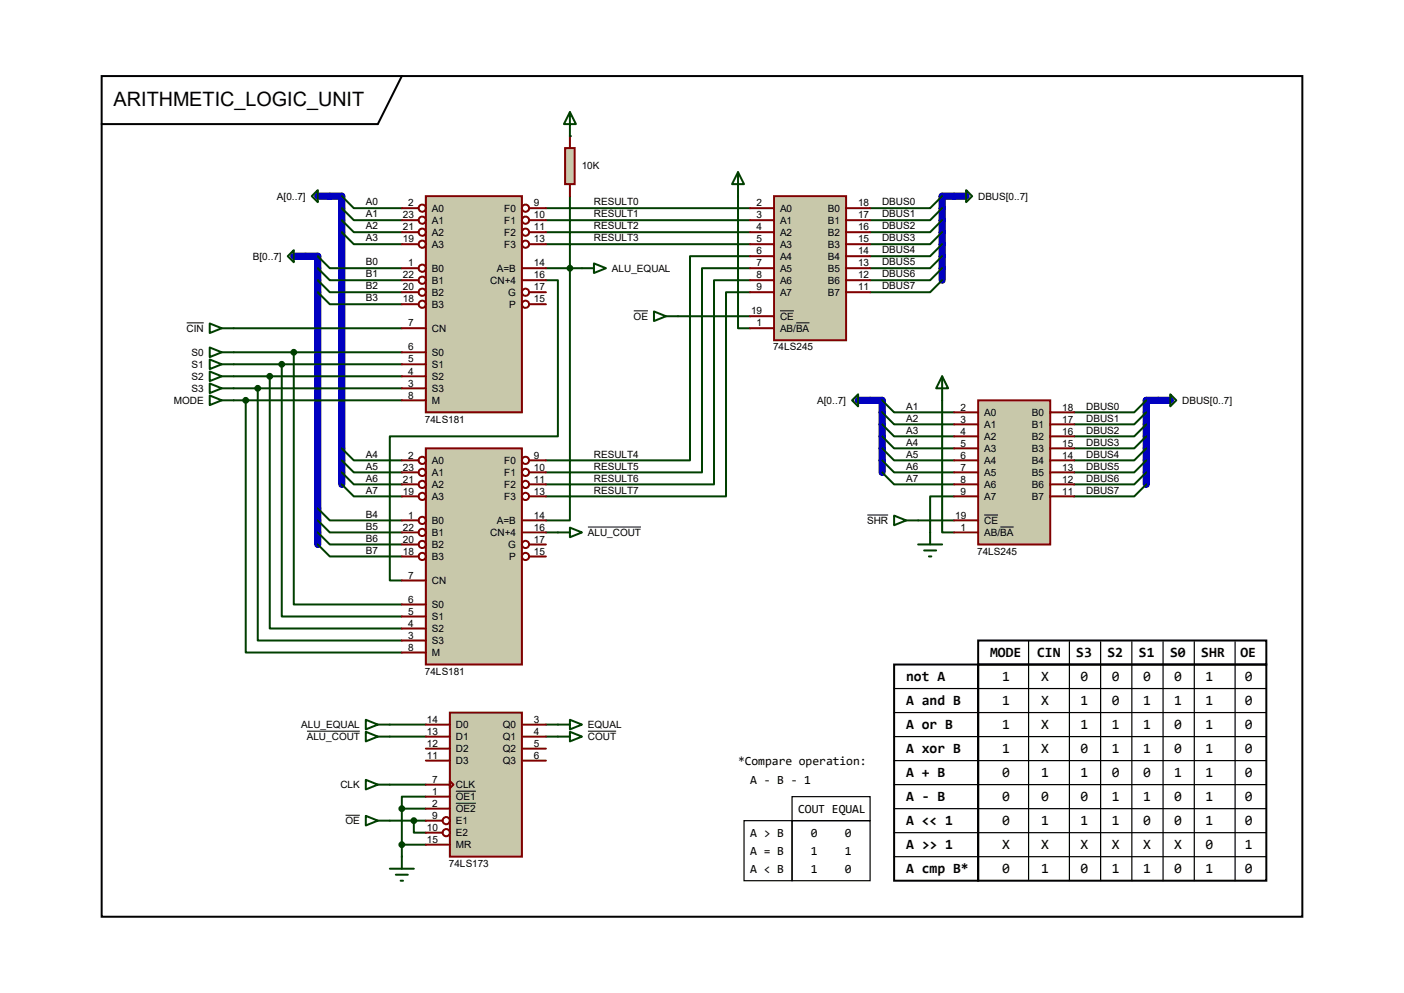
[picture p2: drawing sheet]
<svg xmlns="http://www.w3.org/2000/svg" width="297mm" height="210mm" viewBox="0 0 297 210" stroke-linecap="round" stroke-linejoin="round" font-family="sans-serif">
<path d="M64.7 54.2h2.5v60.9M69.8 41.5h2.5v60.9M201.8 41.5h-2.5v17.8M184.1 84.7h2.5v15.2M245 84.7h-2.5v17.7" fill="none" stroke="#0000c0" stroke-width="1.5"/>
<g fill="none" stroke="#004000" stroke-width=".42">
<path d="M67.2 54.2l2.6 2.5h15.2M67.2 56.7l2.6 2.6h15.2M67.2 59.3l2.6 2.5h15.2M72.3 44l2.5 2.6h10.2M72.3 46.6l2.5 2.5h10.2M72.3 49.1l2.5 2.5h10.2M72.3 41.5l2.5 2.5h10.2M115.5 59.3h2.5v33h-35.5v30.5h2.5M115.5 56.7h7.6M120.6 41.5v68.6h-5.1M49.4 69.4h35.6M49.4 74.5h35.6"/>
<path d="M49.4 77h35.6M49.4 79.6h35.6M57.1 79.6v53.3h27.9M59.6 77v53.4h25.4M62.1 74.5v53.3h22.9M67.2 61.8l2.6 2.5h15.2M49.4 82.1h35.6M49.4 84.7h35.6M52 84.7v53.3h33M54.5 82.1v53.4h30.5M72.3 94.8l2.5 2.6h10.2M72.3 97.4l2.5 2.5h10.2"/>
<path d="M72.3 99.9l2.5 2.5h10.2M67.2 107.5l2.6 2.6h15.2M67.2 110.1l2.6 2.5h15.2M67.2 112.6l2.6 2.5h15.2M67.2 115.1l2.6 2.6h15.2M72.3 102.4l2.5 2.6h10.2M115.5 112.6h2.5"/>
</g>
<circle cx="120.6" cy="28.8" r=".21" fill="#004000"/>
<g fill="none" stroke="#004000" stroke-width=".42">
<path d="M115.5 44h43.2M115.5 46.6h43.2M115.5 49.1h43.2M115.5 51.6h43.2M156.1 41.5v27.9h2.6M158.7 54.2h-12.7v43.2h-30.5M158.7 56.7h-10.2v43.2h-33M158.7 59.3h-7.7v43.1h-35.5M199.3 59.3l-2.5 2.5h-12.7M199.3 56.7l-2.5 2.6h-12.7M199.3 54.2l-2.5 2.5h-12.7M199.3 51.6l-2.5 2.6h-12.7"/>
<path d="M199.3 49.1l-2.5 2.5h-12.7M199.3 46.6l-2.5 2.5h-12.7M199.3 44l-2.5 2.6h-12.7M199.3 41.5l-2.5 2.5h-12.7M143.4 66.9h15.3M158.7 61.8h-5.1v43.2h-38.1M186.6 99.9l2.5 2.5h12.7M186.6 97.4l2.5 2.5h12.7M186.6 94.8l2.5 2.6h12.7M186.6 92.3l2.5 2.5h12.7M186.6 89.7l2.5 2.6h12.7M186.6 87.2l2.5 2.5h12.7"/>
<path d="M186.6 84.7l2.5 2.5h12.7M199.3 84.7v27.9h2.5M242.5 99.9l-2.6 2.5h-12.7M242.5 97.4l-2.6 2.5h-12.7M242.5 94.8l-2.6 2.6h-12.7M242.5 92.3l-2.6 2.5h-12.7M242.5 89.7l-2.6 2.6h-12.7M242.5 87.2l-2.6 2.5h-12.7M242.5 84.7l-2.6 2.5h-12.7M194.2 110.1h7.6M201.8 105h-5v7.6M242.5 102.4l-2.6 2.6h-12.7"/>
<path d="M82.5 153.2h7.6M82.5 155.8h7.6M115.5 153.2h2.5M115.5 155.8h2.5M82.5 165.9h7.6M82.5 173.6h7.6M85 171v10.2M85 178.6h5.1M85 171h5.1M87.5 173.6v2.5h2.6M90.1 168.5h-5.1v2.5"/>
</g>
<path d="M21.5 16.1h254v177.8h-254zM85 16.1l-5.1 10.1h-58.4" fill="none" stroke="#000" stroke-width=".42"/>
<path d="M90.1 41.5h20.3v45.7h-20.3z" fill="#c8c8aa" stroke="#800000" stroke-width=".42"/>
<g fill="none" stroke="#800000" stroke-width=".42">
<path d="M85 44h3.6M85 46.6h3.6M85 49.1h3.6M85 51.6h3.6M85 56.7h3.6M85 59.3h3.6M110.4 56.7h5.1M110.4 59.3h5.1M111.9 44h3.6M111.9 46.6h3.6M111.9 49.1h3.6M111.9 51.6h3.6"/>
<path d="M85 61.8h3.6M85 64.3h3.6M85 69.4h5.1M85 74.5h5.1M85 77h5.1M85 79.6h5.1M111.9 61.8h3.6M111.9 64.3h3.6M85 82.1h5.1M85 84.7h5.1"/>
<circle cx="89.3" cy="59.3" r=".76"/>
<circle cx="89.3" cy="56.7" r=".76"/>
<circle cx="89.3" cy="46.6" r=".76"/>
<circle cx="89.3" cy="49.1" r=".76"/>
<circle cx="89.3" cy="51.6" r=".76"/>
<circle cx="89.3" cy="44" r=".76"/>
<circle cx="111.2" cy="44" r=".76"/>
<circle cx="111.2" cy="46.6" r=".76"/>
<circle cx="111.2" cy="49.1" r=".76"/>
<circle cx="111.2" cy="51.6" r=".76"/>
<circle cx="89.3" cy="61.8" r=".76"/>
<circle cx="89.3" cy="64.3" r=".76"/>
<circle cx="111.2" cy="64.3" r=".76"/>
<circle cx="111.2" cy="61.8" r=".76"/>
</g>
<path d="M90.1 94.8h20.3v45.7h-20.3z" fill="#c8c8aa" stroke="#800000" stroke-width=".42"/>
<g fill="none" stroke="#800000" stroke-width=".42">
<path d="M85 97.4h3.6M85 99.9h3.6M111.9 97.4h3.6M111.9 99.9h3.6M85 102.4h3.6M85 105h3.6M85 110.1h3.6M85 112.6h3.6M85 115.1h3.6M85 117.7h3.6M110.4 110.1h5.1M110.4 112.6h5.1"/>
<path d="M111.9 102.4h3.6M111.9 105h3.6M111.9 115.1h3.6M111.9 117.7h3.6M85 122.8h5.1M85 127.8h5.1M85 130.4h5.1M85 132.9h5.1M85 135.5h5.1M85 138h5.1"/>
<circle cx="89.3" cy="99.9" r=".76"/>
<circle cx="89.3" cy="97.4" r=".76"/>
<circle cx="111.2" cy="97.4" r=".76"/>
<circle cx="111.2" cy="99.9" r=".76"/>
<circle cx="89.3" cy="117.7" r=".76"/>
<circle cx="89.3" cy="110.1" r=".76"/>
<circle cx="89.3" cy="102.4" r=".76"/>
<circle cx="89.3" cy="105" r=".76"/>
<circle cx="89.3" cy="112.6" r=".76"/>
<circle cx="89.3" cy="115.1" r=".76"/>
<circle cx="111.2" cy="102.4" r=".76"/>
<circle cx="111.2" cy="115.1" r=".76"/>
<circle cx="111.2" cy="117.7" r=".76"/>
<circle cx="111.2" cy="105" r=".76"/>
</g>
<path d="M62.1 54.2h2.6M67.2 41.5h2.6M201.8 41.5h2.6" fill="none" stroke="#0000c0" stroke-width="1.5"/>
<g fill="none" stroke="#004000" stroke-width=".42">
<path d="M62.1 52.9v2.6l-1.2-1.3zM66 41.5l1.2-1.3v2.6zM123.1 56.7h2.5M125.6 55.7l2.6 1-2.6 1zM204.4 40.2l1.3 1.3-1.3 1.3zM44.4 73.5l2.5 1-2.5 1zM44.4 76l2.5 1-2.5 1.1zM44.4 78.6l2.5 1-2.5 1zM44.4 68.4l2.5 1-2.5 1zM46.9 74.5h2.5M46.9 77h2.5M46.9 79.6h2.5"/>
<path d="M46.9 69.4h2.5M138.3 65.9l2.6 1-2.6 1zM140.9 66.9h2.5M44.4 81.1l2.5 1-2.5 1zM44.4 83.7l2.5 1-2.5 1zM46.9 82.1h2.5M46.9 84.7h2.5M118 112.6h2.6M120.6 111.6l2.5 1-2.5 1z"/>
</g>
<path d="M39.5 68.3h3.6M134.1 65.7h3M124.4 111.5h11.2" fill="none" stroke="#000" stroke-width=".21"/>
<g fill="#004000" stroke="#004000" stroke-width=".42">
<circle cx="120.6" cy="56.7" r=".51"/>
<circle cx="62.1" cy="74.5" r=".51"/>
<circle cx="59.6" cy="77" r=".51"/>
<circle cx="57.1" cy="79.6" r=".51"/>
<circle cx="54.5" cy="82.1" r=".51"/>
<circle cx="52" cy="84.7" r=".51"/>
</g>
<path d="M119.5 31.3h2.1v7.6h-2.1z" fill="#c8c8aa" stroke="#800000" stroke-width=".42"/>
<path d="M120.6 28.8v2.5M120.6 38.9v2.6" fill="none" stroke="#800000" stroke-width=".42"/>
<path d="M120.6 23.7l1.2 2.5h-2.5zM120.6 23.7v5.1M180.3 84.7l1.2-1.3v2.5zM247.6 83.4l1.2 1.3-1.2 1.2zM189.1 109.1l2.6 1-2.6 1zM191.7 110.1h2.5M194.2 115.1h5.1M195.5 116.4h2.5M196.5 117.7h.5M196.8 112.6v2.5" fill="none" stroke="#004000" stroke-width=".42"/>
<path d="M206.9 135.5h61v5h-61zM189.1 140.5h17.8v45.8h-17.8zM206.9 140.5h61v45.8h-61z" fill="none" stroke="#000" stroke-width=".42"/>
<path d="M183.5 108.9h4.4" fill="none" stroke="#000" stroke-width=".21"/>
<path d="M181.5 84.7h2.6M245 84.7h2.6" fill="none" stroke="#0000c0" stroke-width="1.5"/>
<g fill="none" stroke="#000" stroke-width=".25">
<path d="M217.6 135.5v50.5M226.2 135.7v50.6M232.8 135.7v50.6M239.4 135.7v50.6M246 135.7v50.6M252.6 135.7v50.6M261.3 135.7v50.6M189.1 145.6h78.8M189.1 150.7h78.8M189.1 155.8h78.8M189.1 160.9h78.8M189.1 165.9h78.8"/>
<path d="M189.1 171h78.8M189.1 176.1h78.8"/>
</g>
<path d="M163.7 41.5h15.3v30.5h-15.3z" fill="#c8c8aa" stroke="#800000" stroke-width=".42"/>
<g fill="none" stroke="#800000" stroke-width=".42">
<path d="M158.7 44h5M158.7 46.6h5M158.7 49.1h5M158.7 51.6h5M158.7 54.2h5M158.7 56.7h5M158.7 59.3h5M179 44h5.1M179 46.6h5.1M179 49.1h5.1M179 51.6h5.1M179 54.2h5.1"/>
<path d="M179 56.7h5.1M179 59.3h5.1M158.7 61.8h5M158.7 66.9h5M158.7 69.4h5M179 61.8h5.1"/>
</g>
<path d="M165 65.7h2.9M168.4 68.3h2.8" fill="none" stroke="#000" stroke-width=".21"/>
<path d="M156.1 36.4l1.3 2.5h-2.5zM156.1 36.4v5.1" fill="none" stroke="#004000" stroke-width=".42"/>
<path d="M206.9 84.7h15.3v30.4h-15.3z" fill="#c8c8aa" stroke="#800000" stroke-width=".42"/>
<g fill="none" stroke="#800000" stroke-width=".42">
<path d="M201.8 87.2h5.1M201.8 89.7h5.1M201.8 92.3h5.1M201.8 94.8h5.1M201.8 97.4h5.1M201.8 99.9h5.1M222.2 87.2h5M222.2 89.7h5M222.2 92.3h5M222.2 94.8h5M222.2 97.4h5M222.2 99.9h5"/>
<path d="M201.8 102.4h5.1M201.8 105h5.1M201.8 110.1h5.1M201.8 112.6h5.1M222.2 102.4h5M222.2 105h5"/>
</g>
<path d="M208.2 108.9h2.9M211.6 111.5h2.8" fill="none" stroke="#000" stroke-width=".21"/>
<path d="M199.3 79.6l1.3 2.5h-2.6zM199.3 79.6v5.1" fill="none" stroke="#004000" stroke-width=".42"/>
<path d="M157.4 173.6h10.2v12.7h-10.2zM167.6 168.5h16.5v5.1h-16.5zM167.6 173.6h16.5v12.7h-16.5zM189.1 181.2h78.8" fill="none" stroke="#000" stroke-width=".25"/>
<path d="M95.2 150.7h15.2v30.5h-15.2z" fill="#c8c8aa" stroke="#800000" stroke-width=".42"/>
<g fill="none" stroke="#800000" stroke-width=".42">
<path d="M90.1 153.2h5.1M90.1 155.8h5.1M90.1 158.3h5.1M110.4 153.2h5.1M110.4 155.8h5.1M110.4 158.3h5.1M90.1 160.9h5.1M90.1 165.9h5.1M90.1 168.5h5.1M90.1 171h5.1M90.1 173.6h3.5M90.1 176.1h3.5"/>
<path d="M90.1 178.6h5.1M95.2 165.2l.7 .7-.7 .8zM110.4 160.9h5.1"/>
<circle cx="94.4" cy="173.6" r=".76"/>
<circle cx="94.4" cy="176.1" r=".76"/>
</g>
<path d="M64.9 154.6h11.2M124.4 154.6h5.9M73.1 172.4h3M96.4 167.3h4.3M96.4 169.9h4.3" fill="none" stroke="#000" stroke-width=".21"/>
<g fill="none" stroke="#004000" stroke-width=".42">
<path d="M77.4 152.2l2.5 1-2.5 1.1zM77.4 154.8l2.5 1-2.5 1zM79.9 153.2h2.6M79.9 155.8h2.6M118 153.2h2.6M118 155.8h2.6M120.6 152.2l2.5 1-2.5 1.1zM120.6 154.8l2.5 1-2.5 1zM77.4 164.9l2.5 1-2.5 1.1zM77.4 172.6l2.5 1-2.5 1zM79.9 165.9h2.6M79.9 173.6h2.6"/>
<path d="M82.5 183.7h5M83.7 185h2.6M84.8 186.3h.5M85 181.2v2.5"/>
</g>
<g fill="#004000" stroke="#004000" stroke-width=".42">
<circle cx="85" cy="178.6" r=".51"/>
<circle cx="85" cy="171" r=".51"/>
<circle cx="87.5" cy="173.6" r=".51"/>
</g>
<text font-size="4.2" x="24" y="22.4">ARITHMETIC_LOGIC_UNIT</text>
<g font-size="3">
<text x="209.5" y="139">MODE</text>
<text x="219.4" y="139">CIN</text>
<text x="227.7" y="139">S3</text>
<text x="234.3" y="139">S2</text>
<text x="240.9" y="139">S1</text>
<text x="247.5" y="139">S0</text>
<text x="254.1" y="139">SHR</text>
<text x="262.4" y="139">OE</text>
<text x="191.7" y="144.1">not A</text>
<text x="191.7" y="149.1">A and B</text>
<text x="212" y="144.1">1</text>
<text x="212" y="149.1">1</text>
<text x="220.3" y="144.1">X</text>
<text x="220.3" y="149.1">X</text>
<text x="228.6" y="144.1">0</text>
<text x="228.6" y="149.1">1</text>
<text x="235.2" y="144.1">0</text>
<text x="235.2" y="149.1">0</text>
<text x="241.8" y="144.1">0</text>
<text x="241.8" y="149.1">1</text>
<text x="248.4" y="144.1">0</text>
<text x="248.4" y="149.1">1</text>
<text x="255" y="144.1">1</text>
<text x="255" y="149.1">1</text>
<text x="263.3" y="144.1">0</text>
<text x="263.3" y="149.1">0</text>
<text x="191.7" y="154.2">A or B</text>
<text x="212" y="154.2">1</text>
<text x="220.3" y="154.2">X</text>
<text x="228.6" y="154.2">1</text>
<text x="235.2" y="154.2">1</text>
<text x="241.8" y="154.2">1</text>
<text x="248.4" y="154.2">0</text>
<text x="255" y="154.2">1</text>
<text x="263.3" y="154.2">0</text>
<text x="191.7" y="159.3">A xor B</text>
<text x="212" y="159.3">1</text>
<text x="220.3" y="159.3">X</text>
<text x="228.6" y="159.3">0</text>
<text x="235.2" y="159.3">1</text>
<text x="241.8" y="159.3">1</text>
<text x="248.4" y="159.3">0</text>
<text x="255" y="159.3">1</text>
<text x="263.3" y="159.3">0</text>
<text x="191.7" y="164.4">A + B</text>
<text x="212" y="164.4">0</text>
<text x="220.3" y="164.4">1</text>
<text x="228.6" y="164.4">1</text>
<text x="235.2" y="164.4">0</text>
<text x="241.8" y="164.4">0</text>
<text x="248.4" y="164.4">1</text>
<text x="255" y="164.4">1</text>
<text x="263.3" y="164.4">0</text>
<text x="191.7" y="169.5">A - B</text>
<text x="212" y="169.5">0</text>
<text x="220.3" y="169.5">0</text>
<text x="228.6" y="169.5">0</text>
<text x="235.2" y="169.5">1</text>
<text x="241.8" y="169.5">1</text>
<text x="248.4" y="169.5">0</text>
<text x="255" y="169.5">1</text>
<text x="263.3" y="169.5">0</text>
<text x="191.7" y="174.5">A &lt;&lt; 1</text>
<text x="191.7" y="179.6">A &gt;&gt; 1</text>
<text x="212" y="174.5">0</text>
<text x="212" y="179.6">X</text>
<text x="220.3" y="174.5">1</text>
<text x="220.3" y="179.6">X</text>
<text x="228.6" y="174.5">1</text>
<text x="228.6" y="179.6">X</text>
<text x="235.2" y="174.5">1</text>
<text x="235.2" y="179.6">X</text>
<text x="241.8" y="174.5">0</text>
<text x="241.8" y="179.6">X</text>
<text x="248.4" y="174.5">0</text>
<text x="248.4" y="179.6">X</text>
<text x="255" y="174.5">1</text>
<text x="255" y="179.6">0</text>
<text x="263.3" y="174.5">0</text>
<text x="263.3" y="179.6">1</text>
<text x="191.7" y="184.7">A cmp B*</text>
<text x="212" y="184.7">0</text>
<text x="220.3" y="184.7">1</text>
<text x="228.6" y="184.7">0</text>
<text x="235.2" y="184.7">1</text>
<text x="241.8" y="184.7">1</text>
<text x="248.4" y="184.7">0</text>
<text x="255" y="184.7">1</text>
<text x="263.3" y="184.7">0</text>
</g>
<g font-size="2.6">
<text x="156.1" y="161.8">*Compare operation:</text>
<text x="158.7" y="165.8">A - B - 1</text>
<text x="168.8" y="171.9">COUT EQUAL</text>
<text x="158.7" y="177">A &gt; B</text>
<text x="171.5" y="177">0</text>
<text x="178.7" y="177">0</text>
<text x="158.7" y="180.8">A = B</text>
<text x="158.7" y="184.6">A &lt; B</text>
<text x="171.5" y="180.8">1</text>
<text x="171.5" y="184.6">1</text>
<text x="178.7" y="180.8">1</text>
<text x="178.7" y="184.6">0</text>
</g>
<g font-size="2.1">
<text x="123.1" y="35.7">10K</text>
<text x="58.6" y="42.2">A[0..7]</text>
<text x="77.4" y="46">A1</text>
<text x="77.4" y="43.4">A0</text>
<text x="85.2" y="46.2">23</text>
<text x="86.4" y="43.6">2</text>
<text x="91.4" y="44.8">A0</text>
<text x="91.4" y="47.3">A1</text>
<text x="106.7" y="44.8">F0</text>
<text x="106.7" y="47.3">F1</text>
<text x="112.9" y="43.6">9</text>
<text x="112.9" y="46.2">10</text>
<text x="125.6" y="43.4">RESULT0</text>
<text x="125.6" y="46">RESULT1</text>
<text x="160" y="43.6">2</text>
<text x="160" y="46.2">3</text>
<text x="165" y="44.8">A0</text>
<text x="165" y="47.3">A1</text>
<text x="175.1" y="44.8">B0</text>
<text x="175.1" y="47.3">B1</text>
<text x="181.5" y="43.6">18</text>
<text x="181.5" y="46.2">17</text>
<text x="186.6" y="46">DBUS1</text>
<text x="186.6" y="43.4">DBUS0</text>
<text x="206.9" y="42.2">DBUS[0..7]</text>
<text x="77.4" y="48.5">A2</text>
<text x="77.4" y="51.1">A3</text>
<text x="85.2" y="48.7">21</text>
<text x="85.2" y="51.3">19</text>
<text x="91.4" y="49.9">A2</text>
<text x="91.4" y="52.4">A3</text>
<text x="106.7" y="49.9">F2</text>
<text x="106.7" y="52.4">F3</text>
<text x="112.9" y="48.7">11</text>
<text x="112.9" y="51.3">13</text>
<text x="125.6" y="48.5">RESULT2</text>
<text x="125.6" y="51.1">RESULT3</text>
<text x="160" y="48.7">4</text>
<text x="160" y="51.3">5</text>
<text x="160" y="53.8">6</text>
<text x="165" y="49.9">A2</text>
<text x="165" y="52.4">A3</text>
<text x="175.1" y="49.9">B2</text>
<text x="175.1" y="52.4">B3</text>
<text x="181.5" y="48.7">16</text>
<text x="181.5" y="51.3">15</text>
<text x="181.5" y="53.8">14</text>
<text x="186.6" y="53.6">DBUS4</text>
<text x="186.6" y="51.1">DBUS3</text>
<text x="186.6" y="48.5">DBUS2</text>
<text x="53.5" y="54.9">B[0..7]</text>
<text x="77.4" y="56.1">B0</text>
<text x="77.4" y="58.7">B1</text>
<text x="85.2" y="58.9">22</text>
<text x="86.4" y="56.3">1</text>
<text x="91.4" y="57.5">B0</text>
<text x="105.1" y="57.5">A=B</text>
<text x="112.9" y="56.3">14</text>
<text x="112.9" y="58.9">16</text>
<text x="129.5" y="57.5">ALU_EQUAL</text>
<text x="160" y="56.3">7</text>
<text x="160" y="58.9">8</text>
<text x="165" y="54.9">A4</text>
<text x="165" y="57.5">A5</text>
<text x="175.1" y="54.9">B4</text>
<text x="175.1" y="57.5">B5</text>
<text x="181.5" y="56.3">13</text>
<text x="181.5" y="58.9">12</text>
<text x="186.6" y="58.7">DBUS6</text>
<text x="186.6" y="56.1">DBUS5</text>
<text x="77.4" y="61.2">B2</text>
<text x="77.4" y="63.8">B3</text>
<text x="85.2" y="61.4">20</text>
<text x="85.2" y="64">18</text>
<text x="91.4" y="60">B1</text>
<text x="91.4" y="62.6">B2</text>
<text x="91.4" y="65.1">B3</text>
<text x="103.7" y="60">CN+4</text>
<text x="107.5" y="62.6">G</text>
<text x="107.7" y="65.1">P</text>
<text x="112.9" y="61.4">17</text>
<text x="112.9" y="64">15</text>
<text x="160" y="61.4">9</text>
<text x="165" y="60">A6</text>
<text x="165" y="62.6">A7</text>
<text x="175.1" y="60">B6</text>
<text x="175.1" y="62.6">B7</text>
<text x="181.5" y="61.4">11</text>
<text x="186.6" y="61.2">DBUS7</text>
<text x="39.5" y="70.2">CIN</text>
<text x="86.4" y="69">7</text>
<text x="91.4" y="70.2">CN</text>
<text x="134" y="67.6">OE</text>
<text x="158.9" y="66.5">19</text>
<text x="160" y="69">1</text>
<text x="165" y="67.6">CE</text>
<text x="165" y="70.2">AB/BA</text>
<text x="40.5" y="75.3">S0</text>
<text x="40.5" y="77.8">S1</text>
<text x="86.4" y="74.1">6</text>
<text x="86.4" y="76.7">5</text>
<text x="91.4" y="75.3">S0</text>
<text x="91.4" y="77.8">S1</text>
<text x="163.5" y="74.1">74LS245</text>
<text x="40.5" y="80.3">S2</text>
<text x="40.5" y="82.9">S3</text>
<text x="86.4" y="79.2">4</text>
<text x="86.4" y="81.7">3</text>
<text x="91.4" y="80.3">S2</text>
<text x="91.4" y="82.9">S3</text>
<text x="36.8" y="85.4">MODE</text>
<text x="86.4" y="84.3">8</text>
<text x="89.9" y="89.4">74LS181</text>
<text x="91.4" y="85.4">M</text>
<text x="172.9" y="85.4">A[0..7]</text>
<text x="191.7" y="89.2">A2</text>
<text x="191.7" y="86.6">A1</text>
<text x="203.2" y="86.8">2</text>
<text x="203.2" y="89.4">3</text>
<text x="208.2" y="88">A0</text>
<text x="218.3" y="88">B0</text>
<text x="224.7" y="86.8">18</text>
<text x="224.7" y="89.4">17</text>
<text x="229.8" y="89.2">DBUS1</text>
<text x="229.8" y="86.6">DBUS0</text>
<text x="250.1" y="85.4">DBUS[0..7]</text>
<text x="191.7" y="94.2">A4</text>
<text x="191.7" y="91.7">A3</text>
<text x="203.2" y="91.9">4</text>
<text x="203.2" y="94.4">5</text>
<text x="208.2" y="90.5">A1</text>
<text x="208.2" y="93">A2</text>
<text x="208.2" y="95.6">A3</text>
<text x="218.3" y="90.5">B1</text>
<text x="218.3" y="93">B2</text>
<text x="218.3" y="95.6">B3</text>
<text x="224.7" y="91.9">16</text>
<text x="224.7" y="94.4">15</text>
<text x="229.8" y="94.2">DBUS3</text>
<text x="229.8" y="91.7">DBUS2</text>
<text x="77.4" y="96.8">A4</text>
<text x="77.4" y="99.3">A5</text>
<text x="77.4" y="101.9">A6</text>
<text x="85.2" y="99.5">23</text>
<text x="86.4" y="97">2</text>
<text x="91.4" y="98.1">A0</text>
<text x="91.4" y="100.7">A1</text>
<text x="106.7" y="98.1">F0</text>
<text x="106.7" y="100.7">F1</text>
<text x="112.9" y="97">9</text>
<text x="112.9" y="99.5">10</text>
<text x="125.6" y="96.8">RESULT4</text>
<text x="125.6" y="99.3">RESULT5</text>
<text x="125.6" y="101.9">RESULT6</text>
<text x="191.7" y="101.9">A7</text>
<text x="191.7" y="99.3">A6</text>
<text x="191.7" y="96.8">A5</text>
<text x="203.2" y="97">6</text>
<text x="203.2" y="99.5">7</text>
<text x="208.2" y="98.1">A4</text>
<text x="208.2" y="100.7">A5</text>
<text x="218.3" y="98.1">B4</text>
<text x="218.3" y="100.7">B5</text>
<text x="224.7" y="97">14</text>
<text x="224.7" y="99.5">13</text>
<text x="229.8" y="101.9">DBUS6</text>
<text x="229.8" y="99.3">DBUS5</text>
<text x="229.8" y="96.8">DBUS4</text>
<text x="77.4" y="104.4">A7</text>
<text x="85.2" y="102.1">21</text>
<text x="85.2" y="104.6">19</text>
<text x="91.4" y="103.2">A2</text>
<text x="91.4" y="105.7">A3</text>
<text x="106.7" y="103.2">F2</text>
<text x="106.7" y="105.7">F3</text>
<text x="112.9" y="102.1">11</text>
<text x="112.9" y="104.6">13</text>
<text x="125.6" y="104.4">RESULT7</text>
<text x="203.2" y="102.1">8</text>
<text x="203.2" y="104.6">9</text>
<text x="208.2" y="103.2">A6</text>
<text x="208.2" y="105.7">A7</text>
<text x="218.3" y="103.2">B6</text>
<text x="218.3" y="105.7">B7</text>
<text x="224.7" y="102.1">12</text>
<text x="224.7" y="104.6">11</text>
<text x="229.8" y="104.4">DBUS7</text>
<text x="77.4" y="109.5">B4</text>
<text x="77.4" y="112">B5</text>
<text x="85.2" y="112.2">22</text>
<text x="86.4" y="109.7">1</text>
<text x="91.4" y="110.8">B0</text>
<text x="91.4" y="113.4">B1</text>
<text x="103.7" y="113.4">CN+4</text>
<text x="105.1" y="110.8">A=B</text>
<text x="112.9" y="109.7">14</text>
<text x="112.9" y="112.2">16</text>
<text x="124.4" y="113.4">ALU_COUT</text>
<text x="183.4" y="110.8">SHR</text>
<text x="202.1" y="109.7">19</text>
<text x="203.2" y="112.2">1</text>
<text x="208.2" y="110.8">CE</text>
<text x="208.2" y="113.4">AB/BA</text>
<text x="77.4" y="114.6">B6</text>
<text x="77.4" y="117.1">B7</text>
<text x="85.2" y="114.8">20</text>
<text x="85.2" y="117.3">18</text>
<text x="91.4" y="115.9">B2</text>
<text x="91.4" y="118.4">B3</text>
<text x="107.5" y="115.9">G</text>
<text x="107.7" y="118.4">P</text>
<text x="112.9" y="114.8">17</text>
<text x="112.9" y="117.3">15</text>
<text x="206.7" y="117.3">74LS245</text>
<text x="86.4" y="122.4">7</text>
<text x="91.4" y="123.5">CN</text>
<text x="86.4" y="127.5">6</text>
<text x="86.4" y="130">5</text>
<text x="91.4" y="128.6">S0</text>
<text x="91.4" y="131.1">S1</text>
<text x="86.4" y="132.5">4</text>
<text x="86.4" y="135.1">3</text>
<text x="86.4" y="137.6">8</text>
<text x="91.4" y="133.7">S2</text>
<text x="91.4" y="136.2">S3</text>
<text x="89.9" y="142.7">74LS181</text>
<text x="91.4" y="138.8">M</text>
<text x="63.7" y="154">ALU_EQUAL</text>
<text x="90.3" y="152.9">14</text>
<text x="90.3" y="155.4">13</text>
<text x="96.4" y="154">D0</text>
<text x="106.3" y="154">Q0</text>
<text x="112.9" y="152.9">3</text>
<text x="112.9" y="155.4">4</text>
<text x="124.4" y="154">EQUAL</text>
<text x="64.9" y="156.5">ALU_COUT</text>
<text x="90.3" y="157.9">12</text>
<text x="90.3" y="160.5">11</text>
<text x="96.4" y="156.5">D1</text>
<text x="96.4" y="159.1">D2</text>
<text x="96.4" y="161.6">D3</text>
<text x="106.3" y="156.5">Q1</text>
<text x="106.3" y="159.1">Q2</text>
<text x="106.3" y="161.6">Q3</text>
<text x="112.9" y="157.9">5</text>
<text x="112.9" y="160.5">6</text>
<text x="124.4" y="156.5">COUT</text>
<text x="72" y="166.7">CLK</text>
<text x="91.4" y="165.6">7</text>
<text x="96.4" y="166.7">CLK</text>
<text x="91.4" y="168.1">1</text>
<text x="91.4" y="170.6">2</text>
<text x="91.4" y="173.2">9</text>
<text x="96.4" y="169.2">OE1</text>
<text x="96.4" y="171.8">OE2</text>
<text x="73.1" y="174.3">OE</text>
<text x="90.3" y="175.7">10</text>
<text x="90.3" y="178.3">15</text>
<text x="96.4" y="174.3">E1</text>
<text x="96.4" y="176.9">E2</text>
<text x="96.4" y="179.4">MR</text>
<text x="95" y="183.3">74LS173</text>
</g>
</svg>
